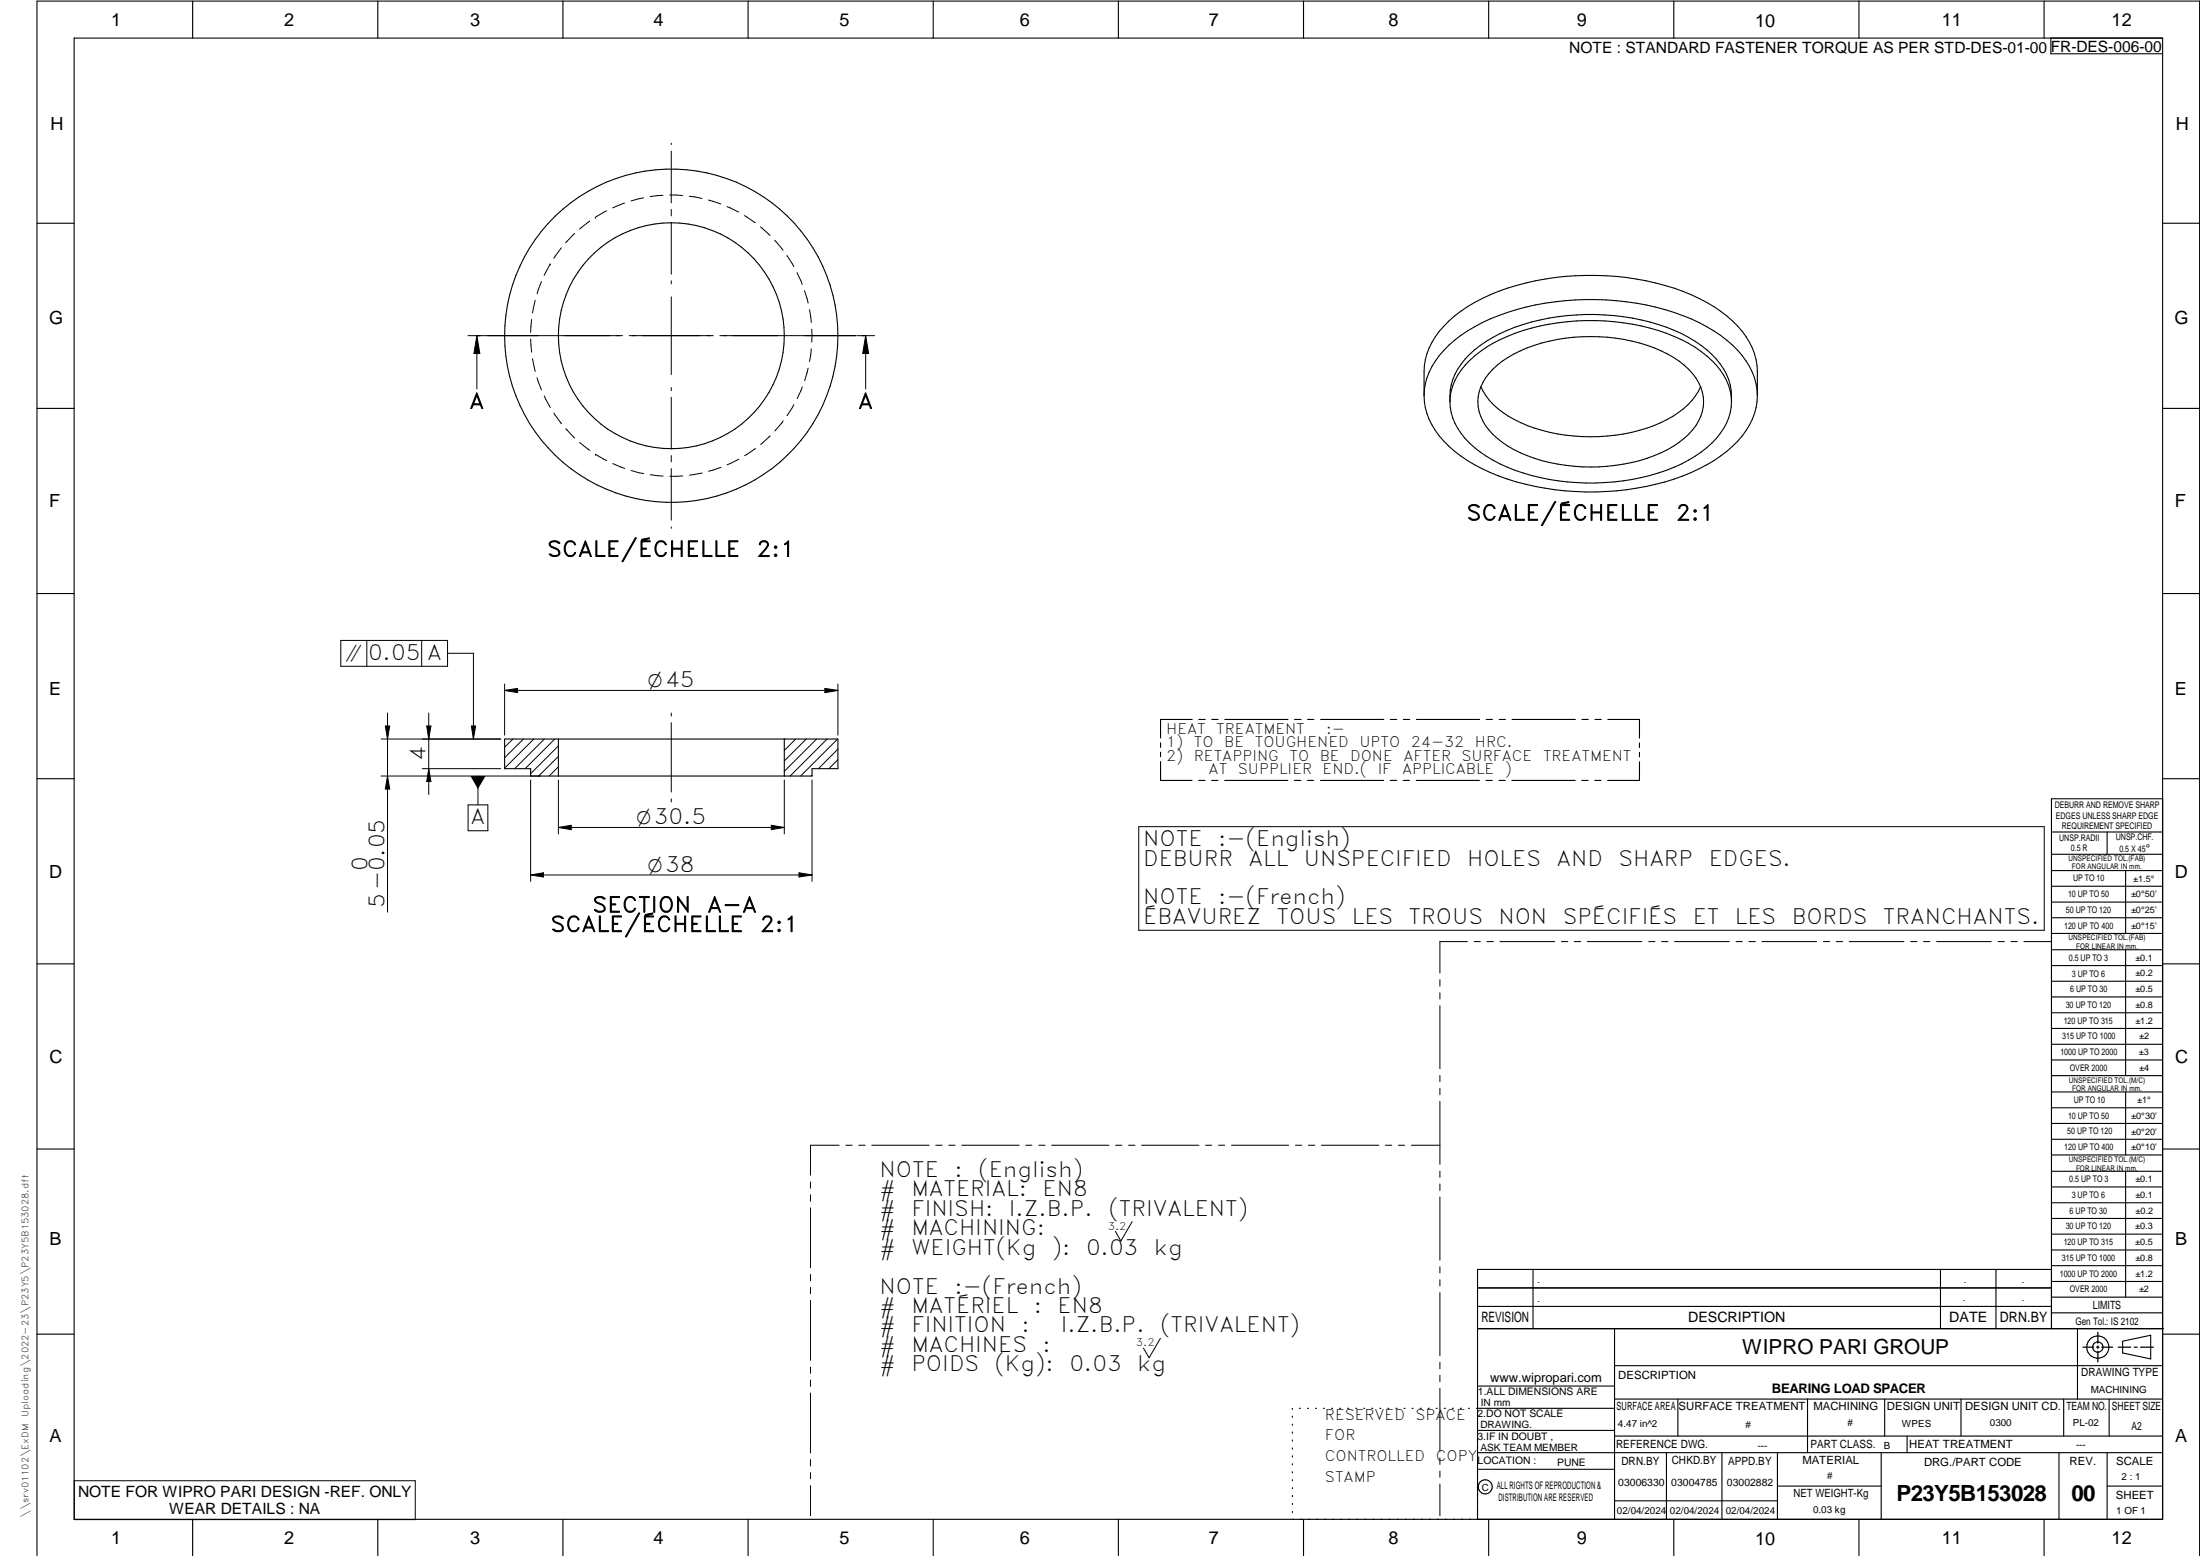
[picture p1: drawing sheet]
<svg xmlns="http://www.w3.org/2000/svg" width="594mm" height="420mm" viewBox="0 0 594 420" stroke-linecap="round" stroke-linejoin="round" font-family="sans-serif">
<g fill="none" stroke="#000" stroke-width=".3">
<path d="M20 10.3h564v400h-564zM52 .3v10M102 .3v10M152 .3v10M202 .3v10M252 .3v10M302 .3v10M352 .3v10M402 .3v10M452 .3v10M502 .3v10M552 .3v10"/>
<path d="M553.8 10.3v4.2h30.2M10 60.3h10M584 60.3h10M403.1 99.7a33.5 33.5 0 0 1 17.5-8 47.9 47.9 0 0 1 29.7 3.9 17.8 17.8 0 0 1 9.4 10.3 12.3 12.3 0 0 1-5 12.5 37.2 37.2 0 0 1-20.6 7.5 46 46 0 0 1-26.9-5.4 16 16 0 0 1-8-10.7 12.1 12.1 0 0 1 3.9-10.1zM457.7 92.2a19.3 19.3 0 0 1 9.8 13.2l.1 3.1M457.7 92.2a53.7 53.7 0 0 0-29.4-7.3 52.9 52.9 0 0 0-26.9 7.3 19.3 19.3 0 0 0-9.8 13.2l-.1 3.1M10 110.3h10M384.5 106.8a19.9 19.9 0 0 0 8.3 15.1 54.5 54.5 0 0 0 27.1 10.3 71 71 0 0 0 38.9-5.6 29.1 29.1 0 0 0 14.4-13.4 15.7 15.7 0 0 0 1.3-6.4M384.5 106.8a28.5 28.5 0 0 1 .8-11.3 26.7 26.7 0 0 1 12.9-13.8 68.3 68.3 0 0 1 38.2-7.1 57.6 57.6 0 0 1 28.2 9.4 21.6 21.6 0 0 1 9.9 14.7v8.1M384.5 106.8a18.7 18.7 0 0 1 6.8-13.6 46.5 46.5 0 0 1 20.7-10.3 72.6 72.6 0 0 1 46.8 4.2 28.9 28.9 0 0 1 14.4 13.4 15.7 15.7 0 0 1 1.3 6.3M391.5 108.5a16.2 16.2 0 0 0 6.7 12.4 46.2 46.2 0 0 0 25 9.2 57.7 57.7 0 0 0 32.8-5.9 23 23 0 0 0 10.8-11.3l.4-1.5 .4-2.9M399.9 104.4a19.5 19.5 0 0 0 10.8 9.7 48.3 48.3 0 0 0 39.5-.8 18.7 18.7 0 0 0 9-8.9"/>
<path d="M467.6 108.5a16.2 16.2 0 0 0-6.7-12.4 44.6 44.6 0 0 0-22.5-8.9 60.2 60.2 0 0 0-33.4 4.5 24 24 0 0 0-12.7 12.4l-.7 2.9-.1 1.5M584 110.3h10M10 160.3h10M584 160.3h10M136.3 199.6h90v8h-7v1.9h-76v-1.9h-7zM150.8 199.6v9.9M211.8 199.6v9.9M321.9 194.3h-8.5v5M323.7 194.3h1.8M327.2 194.3h1.7M330.7 194.3h17.1M349.6 194.3h1.7"/>
<path d="M353.1 194.3h1.7M356.6 194.3h17.1M375.4 194.3h1.8M379 194.3h1.7M382.5 194.3h17M401.3 194.3h1.7M404.8 194.3h1.7M408.3 194.3h17.1M427.2 194.3h1.7M430.7 194.3h1.7M434.2 194.3h8.5v5M10 210.3h10"/>
<path d="M313.4 200.6v1.2M313.4 203.1v1.2M313.4 205.7v5h8.5M323.7 210.7h1.7M327.2 210.7h1.7M330.7 210.7h17.1M349.5 210.7h1.8M353.1 210.7h1.6M356.6 210.7h17M375.4 210.7h1.7M378.9 210.7h1.7M382.4 210.7h17.1"/>
<path d="M401.3 210.7h1.7M404.8 210.7h1.7M408.3 210.7h17.1M427.1 210.7h1.7M430.7 210.7h1.6M442.7 205.7v5h-8.6M442.7 200.6v1.2M442.7 203.2v1.2M584 215.7h-30v143.1M584 210.3h10M554 224.7h30M554 230.7h30"/>
<path d="M554 235.1h30M554 239.3h30M569 224.7v6M574 235.1v17M554 243.6h30M554 247.8h30M554 252.1h30M554 256.5h30M574 256.5v33.9M10 260.3h10M554 260.7h30M554 265h30"/>
<path d="M554 269.2h30M554 273.5h30M554 277.7h30M584 260.3h10M554 282h30M554 286.2h30M554 290.4h30M554 294.9h30M554 299.1h30M574 294.9v17M10 310.3h10M554 303.4h30"/>
<path d="M554 307.6h30M554 311.9h30M554 316.3h30M574 316.3v34M584 310.3h10M554 320.5h30M554 324.8h30M554 329h30M554 333.2h30M554 337.5h30M399 358.8h185.2M399 352.8h155"/>
<path d="M399 347.8h155M414 342.8v16M436 358.8v51.5M524 342.8v16M539 342.8v16M554 341.8h30M554 346h30M554 350.3h30M554 354.5h30M554 342.8h-155v67.5M561 358.8v19M10 360.3h10"/>
<path d="M399 374.3h37M436 377.8h148M453.1 377.8v10M488.1 377.8v14.5M508.9 377.8v10M529.5 377.8v10M557.3 377.8v10M569.5 377.8v10M573.2 362.2l7.6-1.6v6.3l-7.6-1.6zM584 368.8h-148M584 360.3h10M349 380.3v.3"/>
<path d="M349 382.4v.3M349 384.6v.3M349 386.7v.3M349 388.8v.3M349 391v.3M349 393.1v.3M349 395.3v.3M349 397.4v.3M349 399.5v.3M350.9 380.3h.2M353.1 380.3h.2M355.2 380.3h.3"/>
<path d="M357.4 380.3h.3M359.6 380.3h.3M361.7 380.3h.3M363.9 380.3h.3M366.1 380.3h.3M368.3 380.3h.2M370.4 380.3h.3M372.6 380.3h.3M374.8 380.3h.3M376.9 380.3h.4M379.1 380.3h.3M381.3 380.3h.3"/>
<path d="M383.4 380.3h.4M385.6 380.3h.3M387.8 380.3h.3M390 380.3h.3M392.2 380.3h.3M394.3 380.3h.3M396.5 380.3h.3M398.7 380.3h37.3M399 396.7h37M399 392.3h185M399 386.2h37M436 387.8h148"/>
<path d="M450 392.3v18M465 392.3v18M480 392.3v18M508 392.3v18M515 387.8v4.5M556 392.3v18M569 392.3v18M52 410.3v9.7M102 410.3v9.7M152 410.3v9.7M202 410.3v9.7M252 410.3v9.7"/>
<path d="M302 410.3v9.7M349 401.7v.3M349 403.8v.4M349 406v.3M349 408.1v.3M352 410.3v9.7M402 410.3v9.7M436 405.3h44M452 410.3v9.7M480 401.3h28M502 410.3v9.7M552 410.3v9.7"/>
<path d="M569 401.3h15M10 420v-419.7h584v419.7"/>
<circle cx="181.3" cy="90.7" r="45"/>
<circle cx="181.3" cy="90.6" r="30.5"/>
<circle cx="566.5" cy="363.7" r="1.39"/>
<circle cx="566.5" cy="363.8" r="3"/>
<circle cx="401.1" cy="401.5" r="1.9"/>
</g>
<g fill="none" stroke="#000" stroke-width=".27">
<path d="M181.3 38.7v.3M159.3 59.7l-2.8 2.1M160.8 58.7h.1M163.8 56.9l-3 1.7M168.6 54.8l-3.2 1.3M173.8 53.4l-3.4 .9M179 52.7l-3.5 .4M180.8 52.7l3.5 .1M181.3 40.8v14M181.3 56.6v1.7M186.1 53l3.5 .6M191.3 54l3.3 1.1"/>
<path d="M196.3 55.8l3.2 1.5M201 58.2l2.9 2M146.2 76l-1.2 3.3M148.6 71.3l-1.7 3.1M148.6 71.3h.1M151.6 66.9l-2 2.9M155.2 63l-2.5 2.6M181.3 60.1v13.9M181.3 75.8v.9M205.4 61.3l2.5 2.3M209.2 64.9l2.2 2.7M212.5 69l1.9 3"/>
<path d="M215.2 73.6l1.4 3.2M217.2 78.5l1 3.3M126.4 90.6h4.8M128.8 90.6v14.4M128.8 90.6l.8 4.9h-1.6zM131.4 90.6h15.7M143.3 91.6l.2 3.5M143.5 86.3l-.2 3.4M143.8 96.9l.7 3.4M144.5 81.1l-.7 3.4M147.2 90.6h3.4M150.7 90.6h17.4"/>
<path d="M169.9 90.6h22.7M181.3 80.1v21M194.4 90.6h36.7M218.2 99.4l-.9 3.4M218.6 83.6l.5 3.5M219.1 94.2l-.5 3.4M219.2 88.9v3.5M231.4 90.6h4.8M233.8 90.6l.8 4.9h-1.6zM233.8 90.6v14.4M145 102l1.2 3.3M147 106.9l1.6 3.1"/>
<path d="M149.6 111.5l2 2.9M152.8 115.8l2.4 2.5M156.5 119.5l2.8 2.1M181.3 104.6v.9M181.3 107.3v13.9M208 117.7l-2.6 2.3M211.5 113.7l-2.3 2.7M214.4 109.3l-1.9 2.9M216.7 104.5l-1.4 3.2M160.8 122.7l3 1.7M160.8 122.7h.1M165.5 125.2l3.2 1.3"/>
<path d="M170.4 127l3.4 .9M175.6 128.2l3.5 .4M181.3 123v1.7M181.3 126.5v14M184.4 128.5l-3.5 .1M189.6 127.7l-3.4 .6M194.7 126.2l-3.4 1.1M199.5 124l-3.2 1.5M204 121.1l-2.9 2M181.3 142.3v.4M92 172.9h28.9v7h-28.9zM99.1 172.9v7"/>
<path d="M113.9 172.9v7M120.9 176.4h6.9v23.2M102.9 199.6h32.3M104 196h1.2l-.6 3.6zM104.6 192.5v53.8M115.2 196h1.2l-.6 3.6zM115.8 192.5v22M127.3 196h1.1l-.6 3.6zM136.3 184.7v13.8M136.3 186.4h90M136.3 186.4l3.5-.5v1.1zM138.5 199.6l-2.2 2.2"/>
<path d="M141.3 199.6l-5 5M144.1 199.6l-7.8 7.8M147 199.6l-8 8M149.8 199.6l-8 8M181.3 192.5v.9M181.3 195.2v18.7M212 199.6l-.2 .2M214.9 199.6l-3.1 3M217.7 199.6l-5.9 5.9M220.5 199.6l-8.7 8.7M222.8 185.9l3.5 .5-3.5 .6zM223.3 199.6l-9.9 9.9"/>
<path d="M226.2 199.6l-10 9.9M226.3 184.7v13.8M102.9 209.5h43.1M104.6 209.6l.6 3.5h-1.2zM114 207.6h21.2M115.8 207.6l.6 3.4h-1.2zM126.4 217.3h5.3v7h-5.3zM129.1 209.5v7.8M143.3 210.6v27.4M150.8 210.6v14.6M150.8 204.3l-5.3 5.2M150.8 201.4l-7.5 7.5"/>
<path d="M150.8 207.1l-2.5 2.4M181.3 215.7v.8M211.8 210.6v14.6M219.3 209.3l-.3 .2M219.3 210.6v27.4M226.3 205.1l-2.4 2.5M226.3 202.3l-5.3 5.3M143.3 236.3l3.5-.6v1.1zM143.3 236.3h76M150.8 223.4l3.5-.6v1.2zM150.8 223.4h61M208.3 222.8l3.5 .6-3.5 .6z"/>
<path d="M215.8 235.7l3.5 .6-3.5 .5zM307.5 223.2h244.5v28h-244.5zM396.2 254.3h-7.4v8.5M398.1 254.3h1.6M401.5 254.3h1.8M405 254.3h14.8M421.6 254.3h1.7M425.1 254.3h1.7M428.6 254.3h14.8M445.2 254.3h1.7M448.7 254.3h1.7M452.2 254.3h14.8"/>
<path d="M468.8 254.3h1.7M472.3 254.3h1.7M475.8 254.3h14.8M492.4 254.3h1.7M495.8 254.3h1.8M499.4 254.3h14.7M516 254.3h1.6M519.4 254.3h1.8M522.9 254.3h14.8M539.5 254.3h1.7M543 254.3h1.7M546.5 254.3h7.4"/>
<path d="M388.8 264.5v1.8M388.8 268.1v1.6M388.8 271.6v17M388.8 290.4v1.7M388.8 293.9v1.7M388.8 297.4v17M218.9 319.2v1.6M226.6 309.2h-7.7v8.1M228.4 309.2h1.7M231.9 309.2h1.7M235.4 309.2h15.5M252.7 309.2h1.7"/>
<path d="M256.2 309.2h1.7M259.7 309.2h15.5M277 309.2h1.7M280.5 309.2h1.7M284 309.2h15.5M301.2 309.2h1.8M304.8 309.2h1.7M308.3 309.2h15.5M325.5 309.2h1.7M329.1 309.2h1.6M332.6 309.2h15.4M349.8 309.2h1.7"/>
<path d="M353.3 309.2h1.7M356.8 309.2h15.5M374.1 309.2h1.7M377.6 309.2h1.7M381.1 309.2h7.7M388.8 316.2v1.7M388.8 319.7v1.7M218.9 322.6v1.8M218.9 326.1v16.2M305.7 329.9l-3 5.2-1.5-2.6M388.8 323.2v17.1M218.9 344.1v1.8"/>
<path d="M218.9 347.6v1.7M218.9 351.2v16.1M388.8 342.1v1.6M388.8 345.6v1.7M388.8 349v17.1M218.9 369.1v1.7M218.9 372.6v1.8M218.9 376.1v16.2M313.3 361.4l-3 5.2-1.5-2.6M388.8 367.9v1.7M388.8 371.4v1.7M388.8 374.9v17"/>
<path d="M20.1 399.8h92v10.5h-92zM218.9 394.1v1.8M218.9 397.6v1.7M388.8 393.7v1.7M388.8 397.2v1.7M218.9 401.2v8.1M388.8 400.7v8.6"/>
</g>
<path d="M566.5 359.7v3M562.5 363.8h2.9M566.1 363.8h.7M566.5 363.4v.7M566.5 364.9v2.8M567.6 363.8h2.9M572 363.8h3.4M576.3 363.8h.8M578 363.8h3.5" fill="none" stroke="#000" stroke-width=".34"/>
<g fill="#000">
<path d="M128.8 90.6l.8 4.9h-1.6zM233.8 90.6l.8 4.9h-1.6zM104 196h1.2l-.6 3.6zM115.2 196h1.2l-.6 3.6zM127.3 196h1.1l-.6 3.6zM136.3 186.4l3.5-.5v1.1zM222.8 185.9l3.5 .5-3.5 .6zM104.6 209.6l.6 3.5h-1.2zM115.8 207.6l.6 3.4h-1.2zM127 209.5h4.1l-2 3.6zM143.3 236.3l3.5-.6v1.1zM150.8 223.4l3.5-.6v1.2z"/>
<path d="M208.3 222.8l3.5 .6-3.5 .6zM215.8 235.7l3.5 .6-3.5 .5z"/>
</g>
<g font-size="6">
<text x="512.1" y="405.2">P23Y5B153028</text>
<text x="559.4" y="405.2">00</text>
</g>
<g font-size="5.7">
<text x="126.7" y="110.3">A</text>
<text x="231.7" y="110.3">A</text>
<text x="396" y="140.5">SCALE/ÉCHELLE</text>
<text x="452.6" y="140.5">2:1</text>
<text x="147.7" y="150.3">SCALE/ÉCHELLE</text>
<text x="204.3" y="150.3">2:1</text>
<text x="99.4" y="178.2">0.05 A</text>
<text x="114.9" y="205.5" transform="rotate(-90 114.9 205.5)">4</text>
<text x="127.1" y="222.6">A</text>
<text x="308.7" y="228.5">NOTE</text>
<text x="308.7" y="233.7">DEBURR</text>
<text x="328.9" y="228.5">:-(English)</text>
<text x="337.2" y="233.7">ALL</text>
<text x="352.1" y="233.7">UNSPECIFIED</text>
<text x="396.2" y="233.7">HOLES</text>
<text x="420.3" y="233.7">AND</text>
<text x="437" y="233.7">SHARP</text>
<text x="461.4" y="233.7">EDGES.</text>
<text x="99.2" y="235.2" transform="rotate(-90 99.2 235.2)">0</text>
<text x="103.8" y="245.1" transform="rotate(-90 103.8 245.1)">5-0.05</text>
<text x="308.7" y="244.2">NOTE</text>
<text x="328.9" y="244.2">:-(French)</text>
<text x="148.7" y="251.6">SCALE/ÉCHELLE</text>
<text x="160" y="246.3">SECTION</text>
<text x="191" y="246.3">A-A</text>
<text x="205.2" y="251.6">2:1</text>
<text x="308.7" y="249.5">ÉBAVUREZ</text>
<text x="344.7" y="249.5">TOUS</text>
<text x="365" y="249.5">LES</text>
<text x="380.4" y="249.5">TROUS</text>
<text x="404.6" y="249.5">NON</text>
<text x="422" y="249.5">SPÉCIFIÉS</text>
<text x="457.1" y="249.5">ET</text>
<text x="468.5" y="249.5">LES</text>
<text x="483.8" y="249.5">BORDS</text>
<text x="508.5" y="249.5">TRANCHANTS.</text>
<text x="237.5" y="317.8">NOTE</text>
<text x="257.7" y="317.8">:</text>
<text x="264.1" y="317.8">(English)</text>
<text x="237.5" y="323">#</text>
<text x="246.1" y="323">MATERIAL:</text>
<text x="281.5" y="323">EN8</text>
<text x="237.5" y="328.3">#</text>
<text x="246.1" y="328.3">FINISH:</text>
<text x="272.4" y="328.3">I.Z.B.P.</text>
<text x="299.3" y="328.3">(TRIVALENT)</text>
<text x="237.5" y="333.5">#</text>
<text x="246.1" y="333.5">MACHINING:</text>
<text x="237.5" y="338.8">#</text>
<text x="246.1" y="338.8">WEIGHT(Kg</text>
<text x="284" y="338.8">):</text>
<text x="293.3" y="338.8">0.03</text>
<text x="311.6" y="338.8">kg</text>
<text x="237.5" y="349.3">NOTE</text>
<text x="257.7" y="349.3">:-(French)</text>
<text x="237.5" y="354.5">#</text>
<text x="237.5" y="359.8">#</text>
<text x="246.1" y="354.5">MATÉRIEL</text>
<text x="246.1" y="359.8">FINITION</text>
<text x="275.9" y="359.8">:</text>
<text x="279.2" y="354.5">:</text>
<text x="285.6" y="354.5">EN8</text>
<text x="286.4" y="359.8">I.Z.B.P.</text>
<text x="313.3" y="359.8">(TRIVALENT)</text>
<text x="237.5" y="365">#</text>
<text x="246.1" y="365">MACHINES</text>
<text x="281.5" y="365">:</text>
<text x="237.5" y="370.3">#</text>
<text x="246.1" y="370.3">POIDS</text>
<text x="268.5" y="370.3">(Kg):</text>
<text x="288.8" y="370.3">0.03</text>
<text x="307.1" y="370.3">kg</text>
</g>
<text font-size="5.6" x="470.5" y="365.5">WIPRO PARI GROUP</text>
<g font-size="5.4">
<text x="93.3" y="178.2">i</text>
<text x="175" y="185.6">O45</text>
<text x="171.9" y="222.5">O30.5</text>
<text x="175" y="235.4">O38</text>
</g>
<g font-size="4.9">
<text x="30" y="6.9">1</text>
<text x="76.7" y="6.9">2</text>
<text x="127" y="6.9">3</text>
<text x="176.5" y="6.9">4</text>
<text x="226.7" y="6.9">5</text>
<text x="275.4" y="6.9">6</text>
<text x="326.4" y="6.9">7</text>
<text x="375" y="6.9">8</text>
<text x="425.8" y="6.9">9</text>
<text x="473.9" y="7.3">10</text>
<text x="524.3" y="6.9">11</text>
<text x="570.2" y="6.9">12</text>
<text x="13.6" y="35.1">H</text>
<text x="587.6" y="35.1">H</text>
<text x="13.2" y="87.5">G</text>
<text x="587.2" y="87.5">G</text>
<text x="13.2" y="137">F</text>
<text x="587.2" y="137">F</text>
<text x="13.2" y="187.6">E</text>
<text x="587.2" y="187.6">E</text>
<text x="13.2" y="237">D</text>
<text x="587.2" y="237">D</text>
<text x="13.4" y="287.1">C</text>
<text x="587.4" y="287.1">C</text>
<text x="13.4" y="336.2">B</text>
<text x="587.4" y="336.2">B</text>
<text x="13.4" y="389.3">A</text>
<text x="587.4" y="389.3">A</text>
<text x="30" y="416.9">1</text>
<text x="76.7" y="416.9">2</text>
<text x="127" y="416.9">3</text>
<text x="176.5" y="416.9">4</text>
<text x="226.7" y="416.9">5</text>
<text x="275.4" y="416.9">6</text>
<text x="326.4" y="416.9">7</text>
<text x="375" y="416.9">8</text>
<text x="425.8" y="416.9">9</text>
<text x="473.9" y="417.3">10</text>
<text x="524.3" y="416.9">11</text>
<text x="570.2" y="416.9">12</text>
</g>
<g font-size="4.2">
<text x="423.7" y="14.3">NOTE : STANDARD FASTENER TORQUE AS PER STD-DES-01-00</text>
<text x="553.8" y="14">FR-DES-006-00</text>
<text x="21.1" y="404.3">NOTE FOR WIPRO PARI DESIGN -REF. ONLY</text>
<text x="45.7" y="408.8">WEAR DETAILS : NA</text>
</g>
<g font-size="3.9">
<text x="314.9" y="198.2">HEAT</text>
<text x="314.9" y="201.8">1)</text>
<text x="322.4" y="201.8">TO</text>
<text x="328.4" y="198.2">TREATMENT</text>
<text x="330.6" y="201.8">BE</text>
<text x="338.8" y="201.8">TOUGHENED</text>
<text x="358.1" y="198.2">:-</text>
<text x="367.1" y="201.8">UPTO</text>
<text x="381" y="201.8">24-32</text>
<text x="398.3" y="201.8">HRC.</text>
<text x="314.9" y="205.4">2)</text>
<text x="322.4" y="205.4">RETAPPING</text>
<text x="326.4" y="209">AT</text>
<text x="334.3" y="209">SUPPLIER</text>
<text x="348.2" y="205.4">TO</text>
<text x="356.4" y="205.4">BE</text>
<text x="357.2" y="209">END.(</text>
<text x="364.6" y="205.4">DONE</text>
<text x="372" y="209">IF</text>
<text x="378.6" y="209">APPLICABLE</text>
<text x="379" y="205.4">AFTER</text>
<text x="394.7" y="205.4">SURFACE</text>
<text x="406.4" y="209">)</text>
<text x="416.7" y="205.4">TREATMENT</text>
<text x="400" y="357.1">REVISION</text>
<text x="455.9" y="357.1">DESCRIPTION</text>
<text x="526.4" y="357.1">DATE</text>
<text x="540" y="357.1">DRN.BY</text>
<text x="357.8" y="383.3">RESERVED</text>
<text x="382.3" y="383.3">SPACE</text>
<text x="357.8" y="388.9">FOR</text>
<text x="357.8" y="394.5">CONTROLLED</text>
<text x="387.8" y="394.5">COPY</text>
<text x="357.8" y="400">STAMP</text>
</g>
<text font-size="3.6" x="478.5" y="376.1">BEARING LOAD SPACER</text>
<text font-size="3.5" x="402.4" y="373.3">www.wipropari.com</text>
<g font-size="3.1">
<text x="565.1" y="353.5">LIMITS</text>
<text x="562" y="371.7">DRAWING TYPE</text>
<text x="437" y="372.3">DESCRIPTION</text>
<text x="436.5" y="380.8">SURFACE AREA</text>
<text x="453.3" y="380.8">SURFACE TREATMENT</text>
<text x="489.7" y="380.8">MACHINING</text>
<text x="509.5" y="380.8">DESIGN UNIT</text>
<text x="530.6" y="380.8">DESIGN UNIT CD.</text>
<text x="558" y="380.6">TEAM NO.</text>
<text x="570.3" y="380.7">SHEET SIZE</text>
<text x="575.6" y="386.1">A2</text>
<text x="436.4" y="391.1">REFERENCE DWG.</text>
<text x="437.8" y="395.5">DRN.BY</text>
<text x="451.4" y="395.4">CHKD.BY</text>
<text x="466.6" y="395.5">APPD.BY</text>
<text x="486.7" y="395.4">MATERIAL</text>
<text x="488.9" y="390.9">PART CLASS.</text>
<text x="515.6" y="390.9">HEAT TREATMENT</text>
<text x="519.6" y="395.9">DRG./PART CODE</text>
<text x="558.9" y="395.5">REV.</text>
<text x="571.4" y="395.6">SCALE</text>
<text x="484.3" y="404.2">NET WEIGHT-Kg</text>
<text x="571.4" y="404.7">SHEET</text>
</g>
<text font-size="3" x="579.5" y="230.1">°</text>
<g font-size="2.8">
<text x="299.1" y="332.1">3.2</text>
<text x="560.4" y="357.7">Gen Tol.: IS 2102</text>
<text x="306.7" y="363.6">3.2</text>
<text x="399.1" y="376.6">1.ALL DIMENSIONS ARE</text>
<text x="399" y="382.7">2.DO NOT SCALE</text>
<text x="399" y="388.7">3.IF IN DOUBT ,</text>
<text x="399" y="395.4">LOCATION :</text>
<text x="420.5" y="396">PUNE</text>
<text x="404.2" y="402">ALL RIGHTS OF REPRODUCTION &amp;</text>
<text x="437" y="401.2">03006330</text>
<text x="451.3" y="401.2">03004785</text>
<text x="466.3" y="401.2">03002882</text>
<text x="404.7" y="405.4">DISTRIBUTION ARE RESERVED</text>
</g>
<g font-size="2.7">
<text x="564.6" y="376.2">MACHINING</text>
<text x="399.9" y="379.7">IN mm</text>
<text x="399.7" y="385.7">DRAWING.</text>
<text x="436.9" y="385.4">4.47 in^2</text>
<text x="471.4" y="385.5">#</text>
<text x="498.9" y="385">#</text>
<text x="513.6" y="385.3">WPES</text>
<text x="537.3" y="385.1">0300</text>
<text x="559.7" y="385.1">PL-02</text>
<text x="399.7" y="391.8">ASK TEAM MEMBER</text>
<text x="474.6" y="391.2">---</text>
<text x="508.7" y="391.2">B</text>
<text x="560.6" y="391.1">---</text>
<text x="493.4" y="399.5">#</text>
<text x="572.8" y="399.7">2 : 1</text>
<text x="400.1" y="402.5">C</text>
<text x="436.6" y="408.7">02/04/2024</text>
<text x="450.9" y="408.8">02/04/2024</text>
<text x="466" y="408.9">02/04/2024</text>
<text x="489.6" y="408.5">0.03 kg</text>
<text x="571.4" y="408.7">1 OF 1</text>
</g>
<g font-size="2.5">
<text x="554.9" y="218.3">DEBURR AND REMOVE SHARP</text>
<text x="555.2" y="221">EDGES UNLESS SHARP EDGE</text>
<text x="556.1" y="227.1">UNSP.RADII</text>
<text x="556.8" y="223.8">REQUIREMENT SPECIFIED</text>
<text x="571.4" y="226.9">UNSP.CHF.</text>
<text x="559.2" y="229.9">0.5 R</text>
<text x="572.3" y="230.1">0.5 X 45</text>
<text x="559.8" y="238">UP TO 10</text>
<text x="576.1" y="238.1">±1.5°</text>
<text x="558.5" y="242.2">10 UP TO 50</text>
<text x="575.5" y="242.3">±0°50'</text>
<text x="557.4" y="250.7">120 UP TO 400</text>
<text x="557.9" y="246.5">50 UP TO 120</text>
<text x="575.5" y="250.7">±0°15'</text>
<text x="575.5" y="246.5">±0°25'</text>
<text x="558.7" y="259.4">0.5 UP TO 3</text>
<text x="559.5" y="263.7">3 UP TO 6</text>
<text x="576.6" y="263.6">±0.2</text>
<text x="576.6" y="259.4">±0.1</text>
<text x="559" y="267.9">6 UP TO 30</text>
<text x="576.6" y="267.9">±0.5</text>
<text x="557.8" y="272.2">30 UP TO 120</text>
<text x="576.6" y="272.2">±0.8</text>
<text x="556.9" y="280.7">315 UP TO 1000</text>
<text x="557.3" y="276.4">120 UP TO 315</text>
<text x="576.6" y="276.4">±1.2</text>
<text x="577.7" y="280.7">±2</text>
<text x="556.4" y="284.9">1000 UP TO 2000</text>
<text x="577.6" y="284.9">±3</text>
<text x="558.9" y="289.2">OVER 2000</text>
<text x="577.7" y="289.3">±4</text>
<text x="560" y="297.9">UP TO 10</text>
<text x="577.1" y="297.9">±1°</text>
<text x="558.5" y="302.1">10 UP TO 50</text>
<text x="575.5" y="302.1">±0°30'</text>
<text x="557.4" y="310.6">120 UP TO 400</text>
<text x="558.2" y="306.3">50 UP TO 120</text>
<text x="575.5" y="310.6">±0°10'</text>
<text x="575.5" y="306.4">±0°20'</text>
<text x="558.8" y="319.2">0.5 UP TO 3</text>
<text x="559.4" y="323.4">3 UP TO 6</text>
<text x="576.6" y="319.2">±0.1</text>
<text x="576.6" y="323.5">±0.1</text>
<text x="558.9" y="327.7">6 UP TO 30</text>
<text x="576.7" y="327.7">±0.2</text>
<text x="557.8" y="332">30 UP TO 120</text>
<text x="576.6" y="332">±0.3</text>
<text x="556.8" y="340.5">315 UP TO 1000</text>
<text x="557.3" y="336.3">120 UP TO 315</text>
<text x="576.6" y="336.3">±0.5</text>
<text x="576.6" y="340.5">±0.8</text>
<text x="415.2" y="346.4">.</text>
<text x="530.3" y="346.5">.</text>
<text x="545.9" y="346.4">.</text>
<text x="556.2" y="344.7">1000 UP TO 2000</text>
<text x="576.6" y="344.7">±1.2</text>
<text x="415.2" y="351.5">.</text>
<text x="530" y="351.3">.</text>
<text x="545.9" y="351.4">.</text>
<text x="558.9" y="349">OVER 2000</text>
<text x="577.6" y="349">±2</text>
</g>
<g font-size="2.4">
<text x="7.7" y="382.7" transform="rotate(-90 7.7 382.7)">Uploading\2022-23\P23Y5\P23Y5B153028.dft</text>
<text x="7.7" y="409.8" transform="rotate(-90 7.7 409.8)">\\srv01102\ExDM</text>
</g>
<g font-size="2.1">
<text x="558.5" y="232.4">UNSPECIFIED TOL.(FAB)</text>
<text x="559.5" y="234.7">FOR ANGULAR IN mm.</text>
<text x="558.6" y="253.9">UNSPECIFIED TOL.(FAB)</text>
<text x="560.7" y="256.3">FOR LINEAR IN mm.</text>
<text x="558.7" y="292.3">UNSPECIFIED TOL.(M/C)</text>
<text x="559.6" y="294.7">FOR ANGULAR IN mm.</text>
<text x="558.7" y="313.7">UNSPECIFIED TOL.(M/C)</text>
<text x="560.6" y="316.1">FOR LINEAR IN mm.</text>
</g>
</svg>
